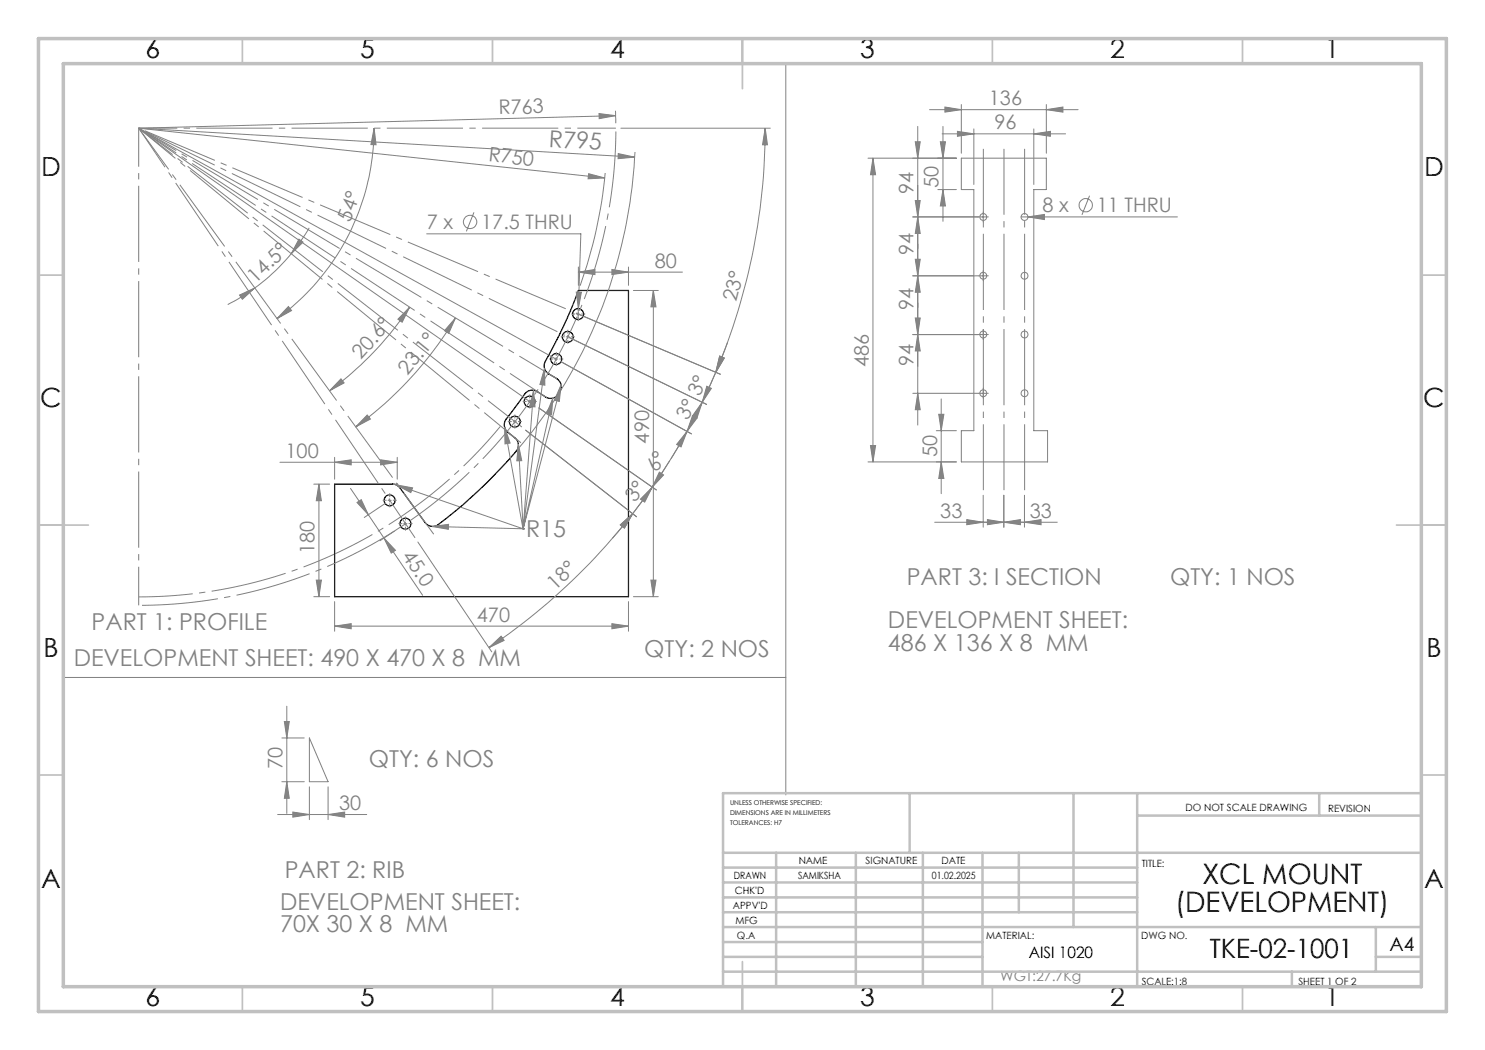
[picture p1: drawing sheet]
<svg xmlns="http://www.w3.org/2000/svg" width="297mm" height="210mm" viewBox="0 0 297 210" stroke-linecap="round" stroke-linejoin="round" font-family="sans-serif">
<g fill="none" stroke="#000" stroke-width=".25">
<path d="M66.9 96.8h11.6a1.94 1.94 0 0 1 1.5 .8l5 6.9a1.89 1.89 0 0 0 2.7 .4 91.4 91.4 0 0 0 15.8-15.1 1.92 1.92 0 0 0-.5-2.2l-1.5-1.2a2.07 2.07 0 0 1 .2-3.2l2.8-3.7a2.03 2.03 0 0 1 3-1.2l1.6 1.1a2.12 2.12 0 0 0 3-1.3 1.85 1.85 0 0 0-.7-2.4l-1.7-.9a1.89 1.89 0 0 1-.6-2.6 94.2 94.2 0 0 0 6.6-14.1h10v61.2h-58.8z"/>
<circle cx="111.2" cy="71.8" r="1.1"/>
<circle cx="113.6" cy="67.4" r="1.1"/>
<circle cx="115.6" cy="62.8" r="1.1"/>
<circle cx="102.9" cy="84.3" r="1.09"/>
<circle cx="105.9" cy="80.3" r="1.09"/>
<circle cx="77.9" cy="100.1" r="1.09"/>
<circle cx="81.1" cy="104.7" r="1.1"/>
</g>
<g fill="none" stroke="#808080" stroke-width=".2">
<path d="M157.2 12.8v146.2M27.7 25.6l99.2 5.8M27.7 25.6l93.2 10M27.7 25.6l83.6 46.3M27.7 25.6l79.3 55.4M74.8 25.6l.4 3.4-1-.1zM74.8 25.6a46.9 46.9 0 0 1-19.4 38.1M117.7 34.7l3.2 .9-3.3 .2zM119.8 22.7l3.3 .4-3.3 .6zM121 34.6a92.5 92.5 0 0 1-5 22.5M123.1 22.1l.1 2.6M123.1 23.1l-95.4 2.5"/>
<path d="M123.6 30.7l3.3 .7-3.3 .3zM124.2 25.6h29.9M127 30.4a99 99 0 0 1-23.1 59.1M153 25.6l.5 3.4h-1zM153 25.6a125.1 125.1 0 0 1-9.8 48.9M173.6 31.6h17.7M174.6 31.6l.5 3.4h-1zM174.6 31.6v60.8M183.1 28.4h.9l-.4 3.2zM183.6 25.3v59.7M185.9 21.9h29.7M187.6 37.9h3.7"/>
<path d="M188.1 28.4h1l-.5 3.2zM188.4 26.8h24.7M188.6 37.9l.5 3.3h-1zM188.6 25.3v19M189 21.4l3.3 .5-3.3 .5zM191.5 26.3l3.3 .5-3.3 .5zM192.3 31.6h17v6.3h-2.5v48.2h2.7v6.3h-17.2v-6.3h2.5v-48.2h-2.5zM192.3 20.9v9.7M194.8 25.8v11.1M206.8 26.8l3.3-.5v1zM206.8 25.8v11.1M209.3 21.9l3.3-.5v1z"/>
<path d="M209.3 20.9v9.7M217.9 39.1l-1.5 3.9M47.9 59l3-1.4-2.4 2.3zM50.9 57.6l-3.3 2.2-2.1 1.1M58.2 50.8a38.7 38.7 0 0 1-7.3 6.8M59.8 47.8l.8 .6-2.4 2.4zM61.8 45.6l-2.1 3.3-1.5 1.9M85.3 46.8h30.9l-.6 17.1M94.8 42.5l-1.5 3.8M115.3 58.4h1l-.6 3.3zM115.7 54.4l3.3-.5v1zM115.7 53.4v3.7"/>
<path d="M115.7 54.4h20.8M122.4 53.9l3.3 .5-3.3 .5zM125.7 53.4v3.7M126.7 58.1h5M130.7 58.1v61.2M130.7 58.1l.5 3.3h-1zM182.6 43.4h15.1M182.6 55.2h15.1M183.1 51.8h.9l-.4 3.4zM183.1 40.1h.9l-.4 3.3zM183.6 43.4l.4 3.3h-.9zM183.6 55.2l.4 3.2h-.9z"/>
<path d="M196.6 42.4v2M196.6 54.1v2.1M204.2 43.4h31.3M205.6 43.4l3.3-.5v1zM57.7 61.3l.6 .8-2.9 1.6zM68.2 75.8l.6 .8-2.9 1.6zM81.9 61.4l-1.5 3-.8-.6zM81.9 61.4a66 66 0 0 1-16 16.8M91.1 63.6l-1.4 3.1-.8-.6zM91.1 63.6a73.7 73.7 0 0 1-20 21.8M106.7 78.1l.3 3.3-1-.1zM106.7 78.1l-2.1 27.7"/>
<path d="M108.9 73.7l.1 3.3-1-.1zM108.9 73.7l-4.3 32.1M110.6 79.6l-.3 3.4-1-.2zM110.6 79.6l-6 26.2M110.9 71.8h.6M111.2 71.5v.6M112.1 72.3l26.2 14.5M112.2 77l-.3 3.3-1-.3zM112.2 77l-7.6 28.8M113.2 67.4h.7M113.6 67.1v.6M113.9 67.5l27.4 13.4"/>
<path d="M115.3 62.6l28.8 12.3M115.3 62.8h.6M115.6 62.5v.6M141.4 77.2l.9 .5-1.9 2.8zM143.1 74.7l-2.7 5.8M143.2 74.5l-2.8 6M143.9 71.2l1 .4-1.7 2.9zM145.5 68.5l-2.3 6M182.6 66.9h15.1M183.1 63.6h.9l-.4 3.3zM183.6 66.9l.4 3.3h-.9zM183.6 78.7l.4 3.2h-.9z"/>
<path d="M188.2 79.8v18.9M196.6 65.9v2M196.6 77.6v2M197.7 78.7h-15.1M56 92.5h23.4M62.8 96.8h3.1M63.8 96.8v22.5M63.8 96.8l.5 3.3h-1zM66.9 92.5l3.3-.5v1zM66.9 91.5v4.3M70.1 97.7l3.6 5.2M73.4 83l.7 .8-3 1.6z"/>
<path d="M76.1 92l3.3 .5-3.3 .5zM77.9 99.8v.6M78.6 96.8h1M79.2 97l3.3 .6-.3 .9zM79.2 97l25.4 8.8M79.4 96.7l.5 .8M79.4 91.5v4.3M100.9 85.4l1.1 3.2-1 .2zM100.9 85.4l3.7 20.4M102.7 84.3h.6M102.9 84v.7M103.7 88.9l.7 3.2-1 .1z"/>
<path d="M103.7 88.9l.9 16.9M105.1 86l22.2 17.4M105.6 80.3h.7M105.9 80v.6M107.8 81.6l23.5 16.4M130.5 97.4l-1.6 3-.8-.6zM130.5 97.4l-3.8 5.1M130.5 97.4l-4 5.3M131.9 94.4l.8 .6-2.2 2.4zM133.9 92.1l-3.4 5.3M137.4 86.3a134.3 134.3 0 0 1-6.9 11.1M137.4 86.3l-1.2 3.1-.9-.5z"/>
<path d="M137.4 86.3l-3.2 5.4M138.5 83.1l.9 .5-2 2.7zM140.3 80.6l-2.9 5.7M140.4 80.5l-3 5.8M140.4 80.5l-1 3.1-.9-.4zM140.4 80.5l-2.9 5.6M173.6 92.4h17.7M174.1 89.1h1l-.5 3.3zM187.3 86.1h4M187.7 82.9h1.1l-.6 3.2zM188.2 92.4l.6 3.3h-1.1zM196.6 99.1v6.3"/>
<path d="M200.8 99.1v6.3M204.9 99.1v6.3M62.8 119.3h3.1M63.3 116h1l-.5 3.3zM71.4 100.5l.8-.6 1.5 3zM73.7 102.9l3.1 4.7M76.8 107.6l2.3 2.5-.9 .5zM76.8 107.6l7.7 11.5M77.1 100.6l-4.3 2.9M77.6 100.1h.6M80.3 105.3l-4.3 2.9M80.8 104.7h.6"/>
<path d="M81.1 104.4v.6M83.6 108.4l14.8 22M86.4 105.3l3.3-.4v1zM86.4 105.3l18.2 .5M104.6 105.8h.1M124.1 105l2.4-2.3-1.6 2.9zM126.5 102.7a124.7 124.7 0 0 1-28.7 26.8M126.5 102.7l-4 4.9M126.7 119.3h5M130.2 116h1l-.5 3.3zM193.4 103.9l3.2 .5-3.2 .5zM197.5 103.9l3.3 .5-3.3 .5z"/>
<path d="M200.8 104.4l3.3-.5v1zM204.9 104.4l3.3-.5v1zM211.5 104.4h-24.6M12.5 135.5h144.7M66.9 125.2l3.3-.5v1.1zM66.9 120.3v6M66.9 125.2h58.8M97.8 129.5l2.4-2.3 .6 .9zM122.4 124.7l3.3 .5-3.3 .6zM125.7 120.3v6M56.4 156.3h4.5M56.4 147.6h4.5"/>
<path d="M56.9 144.3h1l-.5 3.3zM57.4 141.2v21.5M57.4 156.3l.5 3.4h-1zM61.9 157.4v6.5M61.9 147.6l3.7 8.7h-3.7zM65.6 157.4v6.5M55.5 162.9h17.8M58.6 162.4l3.3 .5-3.3 .5zM65.6 162.9l3.3-.5v1z"/>
<circle cx="94" cy="44.4" r="1.33"/>
<circle cx="196.6" cy="55.2" r=".7"/>
<circle cx="196.6" cy="43.4" r=".68"/>
<circle cx="204.9" cy="43.4" r=".68"/>
<circle cx="204.9" cy="55.2" r=".7"/>
<circle cx="217.2" cy="41" r="1.32"/>
<circle cx="196.6" cy="78.7" r=".7"/>
<circle cx="196.6" cy="66.9" r=".7"/>
<circle cx="204.9" cy="66.9" r=".7"/>
<circle cx="204.9" cy="78.7" r=".7"/>
</g>
<path d="M27.7 119.4a93.8 93.8 0 0 0 72.4-34.1" fill="none" stroke="#808080" stroke-width=".2" stroke-dasharray="15.2 1.3 1.3 1.3" stroke-dashoffset="4.4" stroke-linecap="butt"/>
<path d="M27.7 121.1a95.4 95.4 0 0 0 95.5-95.5" fill="none" stroke="#808080" stroke-width=".2" stroke-dasharray="15.2 1.3 1.3 1.3" stroke-dashoffset="-.7" stroke-linecap="butt"/>
<g fill="none" stroke="#808080" stroke-width=".2" stroke-dasharray="15.2 1.3 1.3 1.3" stroke-linecap="butt">
<path d="M106 79.7v-.8M110.6 71.8h-.8M111.3 71.2v-.8M111.3 72.4v.8M111.9 71.8h.8M112.9 67.4h-.7M113.6 66.7v-.7M113.6 68v.8M114.2 67.4h.8M115 62.8h-.8M115.6 62.2v-.8M115.6 63.4v.8"/>
<path d="M116.3 62.8h.7M77.9 99.4v-.8M102.3 84.3h-.7M103 83.7v-.8M103 84.9v.8M103.6 84.3h.8M105.3 80.3h-.8M106 80.9v.8M106.6 80.3h.8M77.3 100.1h-.8M77.9 100.7v.8M78.6 100.1h.8"/>
<path d="M80.5 104.7h-.8M81.1 104.1v-.8M81.1 105.3v.8M81.7 104.7h.8"/>
</g>
<path d="M27.7 25.6l59 81.2" fill="none" stroke="#808080" stroke-width=".2" stroke-dasharray="15.2 1.3 1.3 1.3" stroke-dashoffset="5.1" stroke-linecap="butt"/>
<path d="M27.7 25.6l83.7 50.1" fill="none" stroke="#808080" stroke-width=".2" stroke-dasharray="15.2 1.3 1.3 1.3" stroke-dashoffset="6.5" stroke-linecap="butt"/>
<path d="M27.7 25.6l76.5 63" fill="none" stroke="#808080" stroke-width=".2" stroke-dasharray="15.2 1.3 1.3 1.3" stroke-dashoffset="5.7" stroke-linecap="butt"/>
<path d="M27.7 25.6l81.8 54" fill="none" stroke="#808080" stroke-width=".2" stroke-dasharray="15.2 1.3 1.3 1.3" stroke-dashoffset="6.3" stroke-linecap="butt"/>
<path d="M27.7 25.6v95.5M27.7 25.6h95.5" fill="none" stroke="#808080" stroke-width=".2" stroke-dasharray="15.2 1.3 1.3 1.3" stroke-dashoffset="7.5" stroke-linecap="butt"/>
<path d="M196.7 29.8v68.2M200.8 29.8v68.2M204.9 29.8v68.2" fill="none" stroke="#808080" stroke-width=".2" stroke-dasharray="15.2 1.3 1.3 1.3" stroke-dashoffset="2.1" stroke-linecap="butt"/>
<path d="M27.7 25.6l86.6 36.7" fill="none" stroke="#808080" stroke-width=".2" stroke-dasharray="15.2 1.3 1.3 1.3" stroke-dashoffset="-1.3" stroke-linecap="butt"/>
<path d="M27.7 25.6l85.3 41.5" fill="none" stroke="#808080" stroke-width=".2" stroke-dasharray="15.2 1.3 1.3 1.3" stroke-dashoffset="-1.7" stroke-linecap="butt"/>
<path d="M27.7 25.6l76.7 59.8" fill="none" stroke="#808080" stroke-width=".2" stroke-dasharray="15.2 1.3 1.3 1.3" stroke-dashoffset="6.7" stroke-linecap="butt"/>
<path d="M27.7 25.6l55.3 82" fill="none" stroke="#808080" stroke-width=".2" stroke-dasharray="15.2 1.3 1.3 1.3" stroke-dashoffset="5.8" stroke-linecap="butt"/>
<g fill="none" stroke="#c0c0c0" stroke-width=".35">
<path d="M48.5 7.7v5M98.5 7.7v5M148.5 7.7v10M198.5 7.7v5M248.5 7.7v5M7.7 55h5M284.3 55h5M7.7 105h10M279.3 105h10M7.7 155h5M284.3 155h5M48.5 197.3v5"/>
<path d="M98.5 197.3v5M148.5 192.3v10M198.5 197.3v5M248.5 197.3v5"/>
</g>
<g fill="none" stroke="#c0c0c0" stroke-width=".5">
<path d="M181.9 158.6v12M214.7 158.6v26.8M227.4 158.6v38.7M263.8 158.6v4.5M284.3 158.6h-139.7v38.7M144.6 170.6h139.7M144.6 179.5h82.8M144.6 176.5h82.8M144.6 173.5h82.8M155.2 170.6v26.7M171.2 170.6v26.7M184.6 170.6v26.7"/>
<path d="M196.5 170.6v26.7M203.8 170.6v11.8M227.4 163.1h56.9M144.6 194.3h139.7M144.6 182.4h82.8M144.6 191.4h51.9M144.6 188.4h51.9M144.6 185.4h139.7M258.4 194.3v3M275.2 191.4h9.1M275.2 185.4v8.9"/>
</g>
<path d="M7.7 7.7h281.6v194.6h-281.6zM12.7 12.7h271.6v184.6h-271.6z" fill="none" stroke="#c0c0c0" stroke-width=".7"/>
<g fill="#808080">
<path d="M117.7 34.7l3.2 .9-3.3 .2z"/>
<path d="M123.6 30.7l3.3 .7-3.3 .3z"/>
<path d="M119.8 22.7l3.3 .4-3.3 .6z"/>
<path d="M66.9 125.2l3.3-.5v1.1zM122.4 124.7l3.3 .5-3.3 .6zM115.3 58.4l.4 3.3 .6-3.3z"/>
<path d="M115.7 54.4l3.3-.5v1zM122.4 53.9l3.3 .5-3.3 .5z"/>
<path d="M63.8 96.8l.5 3.3h-1zM63.3 116h1l-.5 3.3zM130.7 58.1l.5 3.3h-1zM130.2 116h1l-.5 3.3z"/>
<path d="M71.4 100.5l.8-.6 1.5 3zM76.8 107.6l2.3 2.5-.9 .5z"/>
<path d="M103.7 88.9l.7 3.2-1 .1zM79.2 97l3.3 .6-.3 .9zM86.4 105.3l3.3-.4v1zM100.9 85.4l1.1 3.2-1 .2zM106.7 78.1l.3 3.3-1-.1zM110.6 79.6l-.3 3.4-1-.2zM112.2 77l-.3 3.3-1-.3zM108.9 73.7l.1 3.3-1-.1z"/>
<path d="M76.1 92l3.3 .5-3.3 .5zM66.9 92.5l3.3-.5v1z"/>
<path d="M58.6 162.4l3.3 .5-3.3 .5zM65.6 162.9l3.3-.5v1zM189 21.4l3.3 .5-3.3 .5zM209.3 21.9l3.3-.5v1zM191.5 26.3l3.3 .5-3.3 .5zM206.8 26.8l3.3-.5v1zM193.4 103.9l3.2 .5-3.2 .5zM200.8 104.4l3.3-.5v1zM205.6 43.4l3.3 .5v-1z"/>
<path d="M197.5 103.9l3.3 .5-3.3 .5zM204.9 104.4l3.3-.5v1z"/>
<path d="M97.8 129.5l2.4-2.3 .6 .9zM124.1 105l2.4-2.3-1.6 2.9z"/>
<path d="M47.9 59l3-1.4-2.4 2.3zM59.8 47.8l.8 .6-2.4 2.4z"/>
<path d="M68.2 75.8l.6 .8-2.9 1.6zM81.9 61.4l-1.5 3-.8-.6z"/>
<path d="M73.4 83l.7 .8-3 1.6zM91.1 63.6l-1.4 3.1-.8-.6z"/>
<path d="M124.1 105l2.4-2.3-1.6 2.9zM131.9 94.4l.8 .6-2.2 2.4z"/>
<path d="M130.5 97.4l-1.6 3-.8-.6zM138.5 83.1l.9 .5-2 2.7z"/>
<path d="M137.4 86.3l-1.2 3.1-.9-.5zM141.4 77.2l.9 .5-1.9 2.8z"/>
<path d="M140.4 80.5l-1 3.1-.9-.4zM143.9 71.2l1 .4-1.7 2.9z"/>
<path d="M57.7 61.3l.6 .8-2.9 1.6zM74.8 25.6l.4 3.4-1-.1z"/>
<path d="M143.9 71.2l1 .4-1.7 2.9zM153 25.6l.5 3.4h-1z"/>
<path d="M188.2 92.4l.6 3.3h-1.1zM187.7 82.9h1.1l-.6 3.2zM188.6 37.9l.5 3.3h-1zM188.1 28.4h1l-.5 3.2zM183.6 43.4l.4 3.3h-.9zM183.1 28.4h.9l-.4 3.2zM183.6 66.9l.4 3.3h-.9zM183.1 51.8h.9l-.4 3.4z"/>
<path d="M174.6 31.6l.5 3.4h-1zM174.1 89.1h1l-.5 3.3zM183.1 40.1h.9l-.4 3.3zM183.6 55.2l.4 3.2h-.9zM183.1 63.6h.9l-.4 3.3zM183.6 78.7l.4 3.2h-.9z"/>
<path d="M56.9 144.3h1l-.5 3.3zM57.4 156.3l.5 3.4h-1z"/>
</g>
<g font-size="5.6">
<text x="240.5" y="176.7">XCL MOUNT</text>
<text x="235" y="182.4">(DEVELOPMENT)</text>
</g>
<g font-size="5.3">
<text x="29.1" y="11.6">6</text>
<text x="72" y="11.6">5</text>
<text x="122" y="11.6">4</text>
<text x="172" y="11.6">3</text>
<text x="222" y="11.6">2</text>
<text x="264.9" y="11.6">1</text>
<text x="8.2" y="35.3">D</text>
<text x="284.8" y="35.3">D</text>
<text x="8.1" y="81.4">C</text>
<text x="284.7" y="81.4">C</text>
<text x="8.7" y="131.4">B</text>
<text x="285.3" y="131.4">B</text>
<text x="8.2" y="177.6">A</text>
<text x="284.8" y="177.6">A</text>
<text x="242" y="191.6">TKE-02-1001</text>
<text x="29.1" y="201.2">6</text>
<text x="72" y="201.2">5</text>
<text x="122" y="201.2">4</text>
<text x="172" y="201.2">3</text>
<text x="222" y="201.2">2</text>
<text x="264.9" y="201.2">1</text>
</g>
<g font-size="4.7" fill="#808080">
<text x="109.7" y="29.4" transform="rotate(3 109.7 29.4)">R795</text>
<text x="105.2" y="107.5">R15</text>
<text x="181.4" y="117.1">PART 3: I SECTION</text>
<text x="234" y="117.1">QTY: 1 NOS</text>
<text x="18.3" y="125.9">PART 1: PROFILE</text>
<text x="177.6" y="125.6">DEVELOPMENT SHEET:</text>
<text x="128.9" y="131.4">QTY: 2 NOS</text>
<text x="177.6" y="130.1">486 X 136 X 8 MM</text>
<text x="14.7" y="133.2">DEVELOPMENT SHEET: 490 X 470 X 8 MM</text>
<text x="73.8" y="153.4">QTY: 6 NOS</text>
<text x="57" y="175.5">PART 2: RIB</text>
<text x="56" y="181.9">DEVELOPMENT SHEET:</text>
<text x="56" y="186.4">70X 30 X 8 MM</text>
</g>
<g font-size="4" fill="#808080">
<text x="99.7" y="22.9" transform="rotate(-2 99.7 22.9)">R763</text>
<text x="197.8" y="21">136</text>
<text x="198.9" y="25.9">96</text>
<text x="97.6" y="32.2" transform="rotate(6 97.6 32.2)">R750</text>
<text x="182.7" y="38.9" transform="rotate(-90 182.7 38.9)">94</text>
<text x="187.7" y="37.7" transform="rotate(-90 187.7 37.7)">50</text>
<text x="70" y="44.5" transform="rotate(-70 70 44.5)">54°</text>
<text x="85.4" y="45.8">7 x</text>
<text x="96.2" y="45.8">17.5 THRU</text>
<text x="208.5" y="42.5">8 x</text>
<text x="219.4" y="42.5">11 THRU</text>
<text x="131" y="53.5">80</text>
<text x="182.7" y="51.1" transform="rotate(-90 182.7 51.1)">94</text>
<text x="51.1" y="56.7" transform="rotate(-44 51.1 56.7)">14.5°</text>
<text x="147.3" y="60.5" transform="rotate(-75 147.3 60.5)">23°</text>
<text x="182.7" y="62" transform="rotate(-90 182.7 62)">94</text>
<text x="72.2" y="72" transform="rotate(-48 72.2 72)">20.6°</text>
<text x="81.5" y="75.2" transform="rotate(-51 81.5 75.2)">23.1°</text>
<text x="173.7" y="73.4" transform="rotate(-90 173.7 73.4)">486</text>
<text x="182.7" y="73.2" transform="rotate(-90 182.7 73.2)">94</text>
<text x="139.9" y="79.5" transform="rotate(-65 139.9 79.5)">3°</text>
<text x="129.8" y="88.7" transform="rotate(-90 129.8 88.7)">490</text>
<text x="137.6" y="84.2" transform="rotate(-63 137.6 84.2)">3°</text>
<text x="57.1" y="91.6">100</text>
<text x="131.4" y="94.6" transform="rotate(-57 131.4 94.6)">6°</text>
<text x="187.4" y="91.5" transform="rotate(-90 187.4 91.5)">50</text>
<text x="127" y="100.7" transform="rotate(-54 127 100.7)">3°</text>
<text x="188.1" y="103.5">33</text>
<text x="205.9" y="103.5">33</text>
<text x="62.9" y="110.8" transform="rotate(-90 62.9 110.8)">180</text>
<text x="80.3" y="111.2" transform="rotate(56 80.3 111.2)">45.0</text>
<text x="111.1" y="118.1" transform="rotate(-43 111.1 118.1)">18°</text>
<text x="95.4" y="124.4">470</text>
<text x="56.5" y="153.8" transform="rotate(-90 56.5 153.8)">70</text>
<text x="67.8" y="162">30</text>
</g>
<text font-size="3.9" x="277.9" y="190.2">A4</text>
<text font-size="3.2" x="205.7" y="191.7">AISI 1020</text>
<text font-size="2.8" fill="#808080" x="200.1" y="196.2">WGT:27.7Kg</text>
<g font-size="2">
<text x="237.1" y="162.2">DO NOT SCALE DRAWING</text>
<text x="265.6" y="162.3">REVISION</text>
<text x="159.7" y="172.9">NAME</text>
<text x="173.1" y="172.9">SIGNATURE</text>
<text x="188.3" y="172.9">DATE</text>
<text x="228.4" y="173.4">TITLE:</text>
<text x="146.8" y="175.9">DRAWN</text>
<text x="147" y="178.9">CHK'D</text>
<text x="159.6" y="175.9">SAMIKSHA</text>
<text x="186.4" y="175.9">01.02.2025</text>
<text x="146.6" y="181.7">APPV'D</text>
<text x="147.1" y="184.8">MFG</text>
<text x="147.4" y="187.7">Q.A</text>
<text x="197.2" y="187.8">MATERIAL:</text>
<text x="228.3" y="187.8">DWG NO.</text>
<text x="228.3" y="196.9">SCALE:1:8</text>
<text x="259.7" y="196.9">SHEET 1 OF 2</text>
</g>
<g font-size="1.3">
<text x="146" y="161">UNLESS OTHERWISE SPECIFIED:</text>
<text x="146" y="163">DIMENSIONS ARE IN MILLIMETERS</text>
<text x="146" y="165">TOLERANCES: H7</text>
</g>
</svg>
